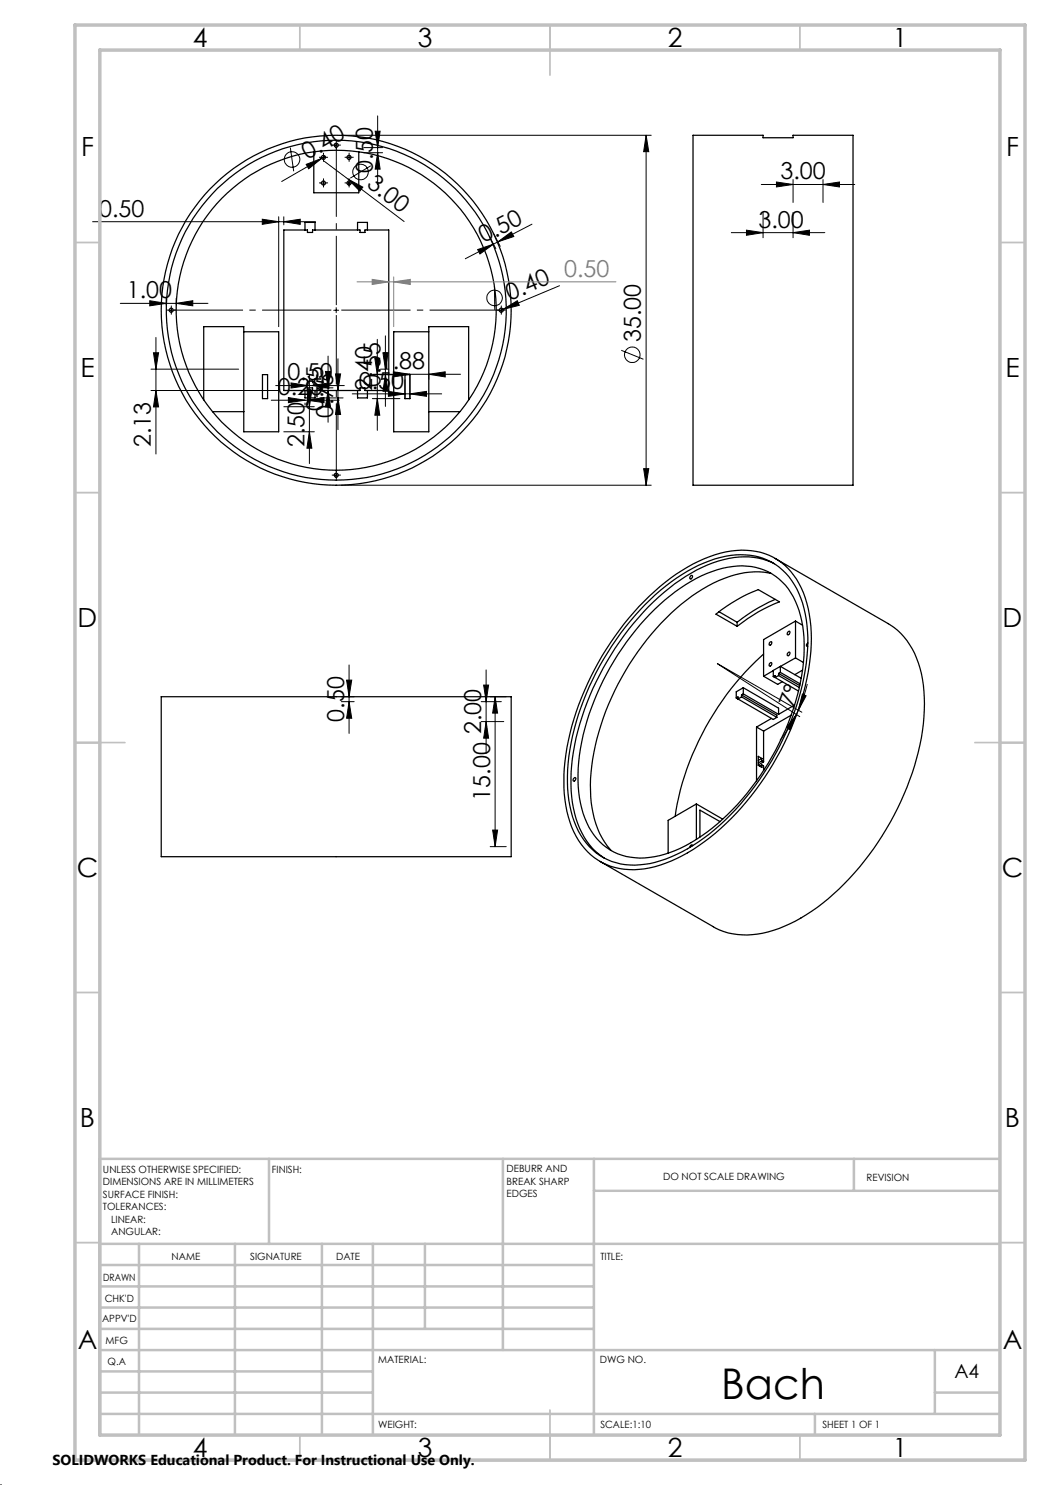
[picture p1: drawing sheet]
<svg xmlns="http://www.w3.org/2000/svg" width="210mm" height="297mm" viewBox="0 0 210 297" stroke-linecap="round" stroke-linejoin="round" font-family="sans-serif">
<g fill="none" stroke="#000" stroke-width=".25">
<path d="M62.8 30.4v8.2h9v-8.2M138.6 27.1h14v.4h6v-.4h12v69.9h-32zM56.8 46h4.7v.5h1v-.5h9.5v.5h1v-.5h4.8v32.1h-4.8v-.5h-1v.5h-9.5v-.5h-1v.5h-4.7zM61 46v-1.5h2v1.5M71.5 46v-1.5h2v1.5M48.8 66.4h6.9v20h-6.9v-21.1h-8.1v14.7M52.5 74.9h1v4.8h-1zM61 78.1v1.5h2v-1.5M71.5 78.1v1.5h2v-1.5M81 74.9h1v4.8h-1zM85.8 66.4h-7.1v20h7.1v-21.1h7.9v14.7M42.5 82.3h6.3"/>
<path d="M85.8 82.3h6.2M138.1 115.2l.1-.1a.33 .33 0 0 1 .3 .5 .33 .33 0 0 1-.5 .1zM154.2 114.7a17.2 17.2 0 0 0-11.5 1.9 44.3 44.3 0 0 0-16.8 16.3 49.1 49.1 0 0 0-7.8 24.1 18.5 18.5 0 0 0 4.1 13.1M154.9 112.7a14.4 14.4 0 0 0-11.2-.5 37.5 37.5 0 0 0-17 12.5 54 54 0 0 0-12.5 29.6 22.5 22.5 0 0 0 3.2 14 12.2 12.2 0 0 0 3.5 3.3M155 111.7l22.7 13a14.3 14.3 0 0 1 6.3 9 36.1 36.1 0 0 1-1.1 19.4 56.2 56.2 0 0 1-20.6 29.1 22.8 22.8 0 0 1-14.8 4.7 11.5 11.5 0 0 1-4.8-1.6l-22.7-13M155 119.9a32.8 32.8 0 0 0-7.6 4.6M32.2 139.3h70v32h-70zM127.8 121.3a36.8 36.8 0 0 1 15.2-10.4 14.4 14.4 0 0 1 13.2 1.5 16.5 16.5 0 0 1 5.8 11.6 43.5 43.5 0 0 1-3.8 21.8 54.5 54.5 0 0 1-19.6 24.1 22.2 22.2 0 0 1-13.8 3.9 12.8 12.8 0 0 1-10.8-9.4 33.7 33.7 0 0 1 .3-19.1 59.6 59.6 0 0 1 13.5-24zM128.9 121a34.1 34.1 0 0 1 15.1-9.5 12.9 12.9 0 0 1 13.2 3.1 18.4 18.4 0 0 1 4.3 11.7 47.3 47.3 0 0 1-6.4 24.5 49.5 49.5 0 0 1-17.6 19 20 20 0 0 1-13.4 3 12.8 12.8 0 0 1-9.6-9.4 33.7 33.7 0 0 1 .8-19 57.5 57.5 0 0 1 13.6-23.4zM129.9 122.9a32 32 0 0 1 14.6-9.2 12.1 12.1 0 0 1 12.6 3.3 20.1 20.1 0 0 1 3.7 14.2 50.8 50.8 0 0 1-13.3 29.7 34.5 34.5 0 0 1-14.5 9.9 12.7 12.7 0 0 1-13-2.4 17.4 17.4 0 0 1-4.4-12.3 46.7 46.7 0 0 1 8-25.2l3.5-4.8zM143.2 122.8a31.5 31.5 0 0 1 8.5-4.9l4.2 2.5a31.5 31.5 0 0 0-8.5 4.9zM143.8 122.3l3.6 2.2"/>
<path d="M147.2 139.6l.4 .2M147.2 139.6l.4-.2v.4M147.4 124.5v.8M147.6 139.8l7.1 4.1 .7-.4M148.3 139l7.1 4v.5M148.3 139v.4M148.3 139.4l-.7 .4M148.3 139.4l7.1 4.1M148.7 137.5l7 4.1v1.3M148.7 138.8l-.4 .2M148.7 138.8l7 4.1M148.7 137.5v1.3"/>
<path d="M148.7 137.5l-1.5 .9v1.2M152.7 130.8a55.3 55.3 0 0 0-17.7 32.5M152.7 135.3l2.8 1.6 1-.6M154 128.4l.2-.1a.37 .37 0 0 1 .1 .5 .37 .37 0 0 1-.5 .2zM154.1 132.5a.34 .34 0 0 1 .3 .4 .34 .34 0 0 1-.3 .3 .34 .34 0 0 1-.3-.3 .34 .34 0 0 1 .3-.4zM154.7 135.3l.3 .2M154.7 135.3l.3-.2v.4M154.7 134.1v1.2M154.7 134.1l-2 1.2M155 135.5l4.7 2.7M155.7 134.7v.4M155.7 134.7l4.2 2.4"/>
<path d="M155.7 135.1l-.7 .4M155.7 135.1l4.2 2.4M156.1 134.5l-.4 .2M156.1 134.5l3.9 2.3M156.1 133.3l-1.4 .8M156.1 133.3v1.2M156.1 133.3l4.2 2.4M157.5 130.7l.3-.3a.38 .38 0 0 1 .1 .5 .38 .38 0 0 1-.5 .2zM157.6 126.4l.2-.2a.4 .4 0 0 1 .1 .5 .4 .4 0 0 1-.5 .2zM159.1 124.2l-6.4 3.7v7.4M159.1 131.6l-3 1.7M159.1 124.2v7.4"/>
<path d="M159.1 131.6l1.6 .9M159.1 124.2l1.4 .9M160.5 134l-1.5 .9M161.6 128.6a.34 .34 0 0 0-.3 .3 .34 .34 0 0 0 .2 .4M114.8 155.6l.2-.1a.38 .38 0 0 1 .1 .5 .38 .38 0 0 1-.5 .1zM151.3 145.4v10.8M151.3 145.4l1.4 .8M152.4 151.7v.5M152.4 151.7l-.7-.4v1.8l.7 .4v-.5M152.4 153l.3 .2v.9M152.4 152.2l.3 .2M152.4 153l-.5 .2"/>
<path d="M152.4 151.7l-.7 .4M152.4 152.2l-.7 .4M152.7 146.2v6.2M152.7 152.4l-1 .6M154.3 143.7l-3 1.7M158.2 143l-5.5 3.2M158.9 141l-3.2 1.9M138.5 169.2l-.1-.2h-.2l-.3 .5M139.3 160.8v7.1M139.3 160.8l5.2 3M139.3 160.8l-5.7 3.3v6.5M144 164.3l-4-2.3v5.4"/>
<circle cx="64.7" cy="36.6" r=".4"/>
<circle cx="64.7" cy="31.5" r=".4"/>
<circle cx="67.2" cy="29" r=".41"/>
<circle cx="69.8" cy="31.5" r=".41"/>
<circle cx="69.8" cy="36.6" r=".39"/>
<circle cx="34.3" cy="62" r=".39"/>
<circle cx="67.2" cy="62" r="35"/>
<circle cx="67.3" cy="62" r="34"/>
<circle cx="67.3" cy="62" r="32"/>
<circle cx="100.3" cy="62" r=".39"/>
<circle cx="67.3" cy="95" r=".4"/>
</g>
<g fill="none" stroke="#000" stroke-width=".2">
<path d="M58.1 29.5l.6 4.8M61.2 32.9l3.1-1.2-2.6 2.1zM64.2 31.5h1M64.2 36.6h1M64.3 31.7l-8 4.6M64.7 31v1M64.7 36.1v1M64.8 32.2l4.8 3.6M65 31.3l-.7 .4M66.7 29h1M67.2 28.5v1M68.3 27.1h61.9"/>
<path d="M69.3 31.5h1M69.3 36.6h1M69.6 35.8l3 1.6-.6 .8zM69.6 35.8l11.2 8.5M69.8 31v1M69.8 36.1v1M72.7 30.5h3.8M72.7 29.5h3.8M74.2 33.2l-4.1 2.4M75 26.2h1l-.5 3.3zM75.5 30.5l.5 3.3h-1zM75.5 23.2v13.7"/>
<path d="M129.2 27.1l.6 3.2h-1.1zM129.2 27.1v69.9M152.3 36.9h18.7M155.3 36.4l3.3 .5-3.3 .5zM158.6 35.9v4.6M164.6 36.9l3.3-.5v1zM164.6 35.9v4.6M18.5 44.3h44.6M33.2 59.7v1.3M35.2 59.7v1.3M52.5 43.8l3.2 .5-3.2 .6zM55.7 43.4v21.9"/>
<path d="M56.8 44.3l3.2-.5v1.1zM56.8 43.4v1.6M95.5 49.9l3.2-1.1-2.7 2zM97.9 47.3l1.3 2.4M98.8 46.8l1.2 2.5M98.9 57.2l.1 4.8M99.6 48.4l2.7-2 .5 .9zM99.6 48.4l-6.5 3.3M106.4 44.8l-6.8 3.6M111.9 57.1l-11.3 4.8M146.3 46.5h18.7M149.3 46l3.3 .5-3.3 .6z"/>
<path d="M152.6 42.5v5.1M158.6 46.5l3.3-.5v1.1zM158.6 42.5v5.1M24.1 60.7h17.5M30 60.1l3.2 .6-3.2 .5zM30.2 78.1h25.5M30.2 73.8h17.5M30.7 70.6h1l-.5 3.2zM31.2 78.1l.5 3.3h-1zM31.2 67.5v23.3M33.8 62.1h.9M34.3 61.5v1"/>
<path d="M35.2 60.7l3.4-.6v1.1zM55.1 77.1h13.8M57.7 79.5l3.3 .5-3.3 .5zM58.2 76.6l3.3 .5-3.3 .5zM61.4 78h1l-.5 3.3zM61.5 76.1v.5M61.5 79.1v1.9M61.9 75v17.7M62.5 77.1l3.3-.5v1zM62.5 76.1v.5M63.5 77.6h3.1M64 79.6h4.6"/>
<path d="M65.1 74.3h1l-.5 3.3zM65.6 78.1l.5 3.3h-1zM65.6 71.2v13.3M66.7 62.1h1M67.1 74.8h1l-.5 3.3zM67.2 61.5v1M67.6 79.6l.5 3.3h-1zM67.6 71.8v14.1M68.3 78.1h.3M70.4 78.8h17.9M74.5 74.9h5.5M74.5 79.7h5.5"/>
<path d="M74.7 74.9h17.4M75 71.6h1l-.5 3.3zM75.5 79.7l.5 3.3h-1zM75.5 67.9v18.2M76.1 73.8h1.7M76.6 70.6h1l-.5 3.2zM77.1 74.9l.5 3.3h-1zM77.1 67.2v14.1M77.7 78.3l3.3 .5-3.3 .5zM78.7 74.4l3.3 .5-3.3 .5zM81 75.9v3.9M82 78.8l3.3-.5v1z"/>
<path d="M82 74.9v1M82 75.9v3.9M85.8 74.9l3.2-.5v1zM85.8 74.9v1M99.7 62.1h1.1M100.3 61.5v1M100.6 61.9l2.9-1.8 .4 1zM100.6 61.9l-.7 .3M124.2 70.1l4.5 1.8M54.3 80h13.5M56.8 81.3h6.1M56.8 86.4h6.1"/>
<path d="M61 80.6v.4M61.5 80l3.3-.5v1zM61.9 86.4l.5 3.2h-1zM66.7 95h1M67.2 94.5v1M68.3 97h61.9M128.7 93.7h1.1l-.6 3.3zM68.3 139.3h2.5M69.3 136h1l-.5 3.3zM69.8 133v13.7M96.7 137h1l-.5 3.3zM97.2 134v16.7"/>
<path d="M98 139.3h3.2M99 139.3l.5 3.3h-1zM99 139.3v30M143.5 132.7l16.4 10.6M143.5 132.7l16.9 9.7M160.5 138.8l.7 .4-1.5 2.9zM161.5 136.8l-.8 2.7-1 2.6M68.3 140.3h2.5M69.8 140.3l.5 3.3h-1zM96.2 140.3h4.1M96.2 144.3h4.6M97.2 144.3l.5 3.3h-1z"/>
<path d="M159.3 142.9l-1.3 3.1-.7-.6zM159.3 142.9l-1.7 3-1.6 2.2M159.7 142.1l-.4 .8M98 169.3h3.2M98.5 166h1l-.5 3.3z"/>
<circle cx="58.4" cy="31.9" r="1.56"/>
<circle cx="72.1" cy="34.4" r="1.55"/>
<circle cx="98.9" cy="59.6" r="1.55"/>
<circle cx="126.5" cy="70.9" r="1.55"/>
</g>
<path d="M71.4 56.4h51.8M74.4 55.9l3.4 .5-3.4 .5zM78.7 56.4l3.4-.5v1zM78.7 55.4v9.9" fill="none" stroke="#808080" stroke-width=".2"/>
<path d="M66.3 62h-31.5M67.3 61v-31.5M67.3 63v31.5M68.3 62h31.5" fill="none" stroke="#000" stroke-width=".2" stroke-dasharray="15.2 1.3 1.3 1.3" stroke-dashoffset="1.4" stroke-linecap="butt"/>
<g fill="none" stroke="#000" stroke-width=".2" stroke-dasharray="15.2 1.3 1.3 1.3" stroke-linecap="butt">
<path d="M64.2 31.5h-.4M64.2 36.6h-.4M64.7 31v-.4M64.7 32v.4M64.7 36.1v-.4M64.7 37.1v.4M65.2 31.5h.4M65.2 36.6h.4M66.8 29h-.4M67.3 28.5v-.4M67.3 29.5v.4M67.8 29h.4"/>
<path d="M69.3 36.6h-.4M69.3 31.5h-.4M69.8 36.1v-.4M69.8 37.1v.4M69.8 31v-.4M69.8 32v.4M70.3 36.6h.4M70.3 31.5h.4M33.8 62h-.4M34.3 61.5v-.4M34.3 62.5v.4M34.8 62h.4"/>
<path d="M99.8 62h-.4M100.3 61.5v-.4M100.3 62.5v.4M100.8 62h.4M66.8 95h-.4M67.3 94.5v-.4M67.3 95.5v.4M67.8 95h.4"/>
</g>
<path d="M0 297h.1" fill="none" stroke="#000" stroke-width=".2" stroke-dasharray="1.3 .6"/>
<path d="M0 297h.1" fill="none" stroke="#808080" stroke-width=".2" stroke-dasharray="1.3 .6"/>
<g fill="none" stroke="#c0c0c0" stroke-width=".35">
<path d="M60 5v5M110 5v10M160 5v5M15 48.5h5M200 48.5h5M15 98.5h5M200 98.5h5M15 148.5h10M195 148.5h10M15 198.5h5M200 198.5h5M15 248.5h5"/>
<path d="M200 248.5h5M60 287v5M110 282v10M160 287v5"/>
</g>
<g fill="none" stroke="#c0c0c0" stroke-width=".5">
<path d="M53.8 231.8v17M100.6 231.8v38.2M118.8 231.8v55.2M118.8 238.2h81.2M170.8 231.8v6.4M200 231.8h-180v55.2M20 248.8h180M20 257.3h98.8M20 253h98.8M27.8 248.8v38.2M47 248.8v38.2M64.4 248.8v38.2"/>
<path d="M74.6 248.8v38.2M85 248.8v17M20 265.8h98.8M20 261.5h98.8M20 278.5h54.6M20 274.3h54.6M20 270h180M187 278.5h13M187 270v12.8M20 282.8h180M163 282.8v4.2"/>
</g>
<path d="M15 5h190v287h-190zM20 10h180v277h-180z" fill="none" stroke="#c0c0c0" stroke-width=".7"/>
<g fill="#000">
<path d="M61.2 32.9l3.1-1.2-2.6 2.1zM69.6 35.8l3 1.6-.6 .8zM100.6 61.9l2.9-1.8 .4 1z"/>
<path d="M52.5 43.8l3.2 .5-3.2 .6zM56.8 44.3l3.2-.5v1.1z"/>
<path d="M95.5 49.9l3.2-1.1-2.7 2zM99.6 48.4l2.7-2 .5 .9z"/>
<path d="M30.7 70.6h1l-.5 3.2zM31.2 78.1l.5 3.3h-1zM65.1 74.3h1l-.5 3.3zM65.6 78.1l.5 3.3h-1zM76.6 70.6h1l-.5 3.2zM77.1 74.9l.5 3.3h-1zM75 71.6h1l-.5 3.3zM75.5 79.7l.5 3.3h-1zM96.7 137h1l-.5 3.3zM97.2 144.3l.5 3.3h-1z"/>
<path d="M35.2 60.7l3.4-.6v1.1zM30 60.1l3.2 .6-3.2 .5zM164.6 36.9l3.3-.5v1zM155.3 36.4l3.3 .5-3.3 .5z"/>
<path d="M82 78.8l3.3-.5v1zM77.7 78.3l3.3 .5-3.3 .5z"/>
<path d="M78.7 74.4l3.3 .5-3.3 .5zM85.8 74.9l3.2-.5v1z"/>
<path d="M57.7 79.5l3.3 .5-3.3 .5zM61.5 80l3.3-.5v1zM58.2 76.6l3.3 .5-3.3 .5zM62.5 77.1l3.3-.5v1zM149.3 46l3.3 .5-3.3 .6zM158.6 46.5l3.3-.5v1.1z"/>
<path d="M61.4 78h1l-.5 3.3zM61.9 86.4l.5 3.2h-1z"/>
<path d="M128.7 93.7h1.1l-.6 3.3zM129.2 27.1l.6 3.2h-1.1zM75.5 30.5l.5 3.3h-1zM75 26.2h1l-.5 3.3zM67.6 79.6l.5 3.3h-1zM67.1 74.8h1l-.5 3.3zM98.5 166h1l-.5 3.3zM99 139.3l.5 3.3h-1zM69.8 140.3l.5 3.3h-1zM69.3 136h1l-.5 3.3z"/>
<path d="M159.3 142.9l-1.3 3.1-.7-.6zM160.5 138.8l.7 .4-1.5 2.9z"/>
</g>
<path d="M74.4 55.9l3.4 .5-3.4 .5zM78.7 56.4l3.4-.5v1z" fill="#808080"/>
<text font-size="8.5" x="144.3" y="279.7">Bach</text>
<g font-size="5.3">
<text x="38.5" y="9.5">4</text>
<text x="83.5" y="9.5">3</text>
<text x="133.5" y="9.5">2</text>
<text x="178.5" y="9.5">1</text>
<text x="16.2" y="31.3">F</text>
<text x="201.2" y="31.3">F</text>
<text x="16.1" y="75.5">E</text>
<text x="201.1" y="75.5">E</text>
<text x="15.5" y="125.5">D</text>
<text x="200.5" y="125.5">D</text>
<text x="15.4" y="175.5">C</text>
<text x="200.4" y="175.5">C</text>
<text x="16" y="225.5">B</text>
<text x="201" y="225.5">B</text>
<text x="15.5" y="269.8">A</text>
<text x="200.5" y="269.8">A</text>
<text x="38.5" y="291.5">4</text>
<text x="83.5" y="291.5">3</text>
<text x="133.5" y="291.5">2</text>
<text x="178.5" y="291.5">1</text>
</g>
<g font-size="4.7">
<text x="61.5" y="32.1" transform="rotate(-30 61.5 32.1)">0.40</text>
<text x="74.5" y="34.6" transform="rotate(-90 74.5 34.6)">0.50</text>
<text x="156.1" y="35.9">3.00</text>
<text x="73.1" y="37.3" transform="rotate(37 73.1 37.3)">3.00</text>
<text x="19.8" y="43.3">0.50</text>
<text x="151.7" y="45.5">3.00</text>
<text x="96.8" y="48.7" transform="rotate(-27 96.8 48.7)">0.50</text>
<text x="25.4" y="59.6">1.00</text>
<text x="102" y="60.1" transform="rotate(-23 102 60.1)">0.40</text>
<text x="128.2" y="68.4" transform="rotate(-90 128.2 68.4)">35.00</text>
<text x="57.5" y="76.1">0.50</text>
<text x="71.8" y="77.7">0.50</text>
<text x="76" y="73.8">1.88</text>
<text x="76.1" y="77.5" transform="rotate(-90 76.1 77.5)">0.55</text>
<text x="55.6" y="79">0.25</text>
<text x="64.6" y="82.3" transform="rotate(-90 64.6 82.3)">0.25</text>
<text x="66.6" y="83.6" transform="rotate(-90 66.6 83.6)">0.75</text>
<text x="74.5" y="78.2" transform="rotate(-90 74.5 78.2)">2.40</text>
<text x="30.2" y="89.5" transform="rotate(-90 30.2 89.5)">2.13</text>
<text x="60.9" y="89.4" transform="rotate(-90 60.9 89.4)">2.50</text>
<text x="158.7" y="141.9" transform="rotate(-70 158.7 141.9)">7°</text>
<text x="68.8" y="144.3" transform="rotate(-90 68.8 144.3)">0.50</text>
<text x="96.2" y="146.8" transform="rotate(-90 96.2 146.8)">2.00</text>
<text x="98" y="160.1" transform="rotate(-90 98 160.1)">15.00</text>
</g>
<text font-size="4.7" fill="#808080" x="112.8" y="55.4">0.50</text>
<text font-size="3.9" x="190.9" y="275.5">A4</text>
<text font-size="2.9" x="10.5" y="292.9">SOLIDWORKS Educational Product. For Instructional Use Only.</text>
<g font-size="2">
<text x="20.6" y="234.6">UNLESS OTHERWISE SPECIFIED:</text>
<text x="20.6" y="237.1">DIMENSIONS ARE IN MILLIMETERS</text>
<text x="20.6" y="239.6">SURFACE FINISH:</text>
<text x="54.4" y="234.6">FINISH:</text>
<text x="101.3" y="234.5">DEBURR AND</text>
<text x="101.3" y="237">BREAK SHARP</text>
<text x="101.3" y="239.5">EDGES</text>
<text x="132.6" y="236">DO NOT SCALE DRAWING</text>
<text x="173.3" y="236.2">REVISION</text>
<text x="20.6" y="242.1">TOLERANCES:</text>
<text x="22.2" y="244.6">LINEAR:</text>
<text x="22.2" y="247.1">ANGULAR:</text>
<text x="34.3" y="252">NAME</text>
<text x="50" y="251.9">SIGNATURE</text>
<text x="67.2" y="251.9">DATE</text>
<text x="120.1" y="251.9">TITLE:</text>
<text x="20.6" y="256.1">DRAWN</text>
<text x="20.9" y="260.3">CHK'D</text>
<text x="20.4" y="264.4">APPV'D</text>
<text x="21.1" y="268.8">MFG</text>
<text x="21.5" y="273">Q.A</text>
<text x="75.6" y="272.5">MATERIAL:</text>
<text x="120" y="272.5">DWG NO.</text>
<text x="75.6" y="285.5">WEIGHT:</text>
<text x="120.1" y="285.6">SCALE:1:10</text>
<text x="164.5" y="285.6">SHEET 1 OF 1</text>
</g>
</svg>
